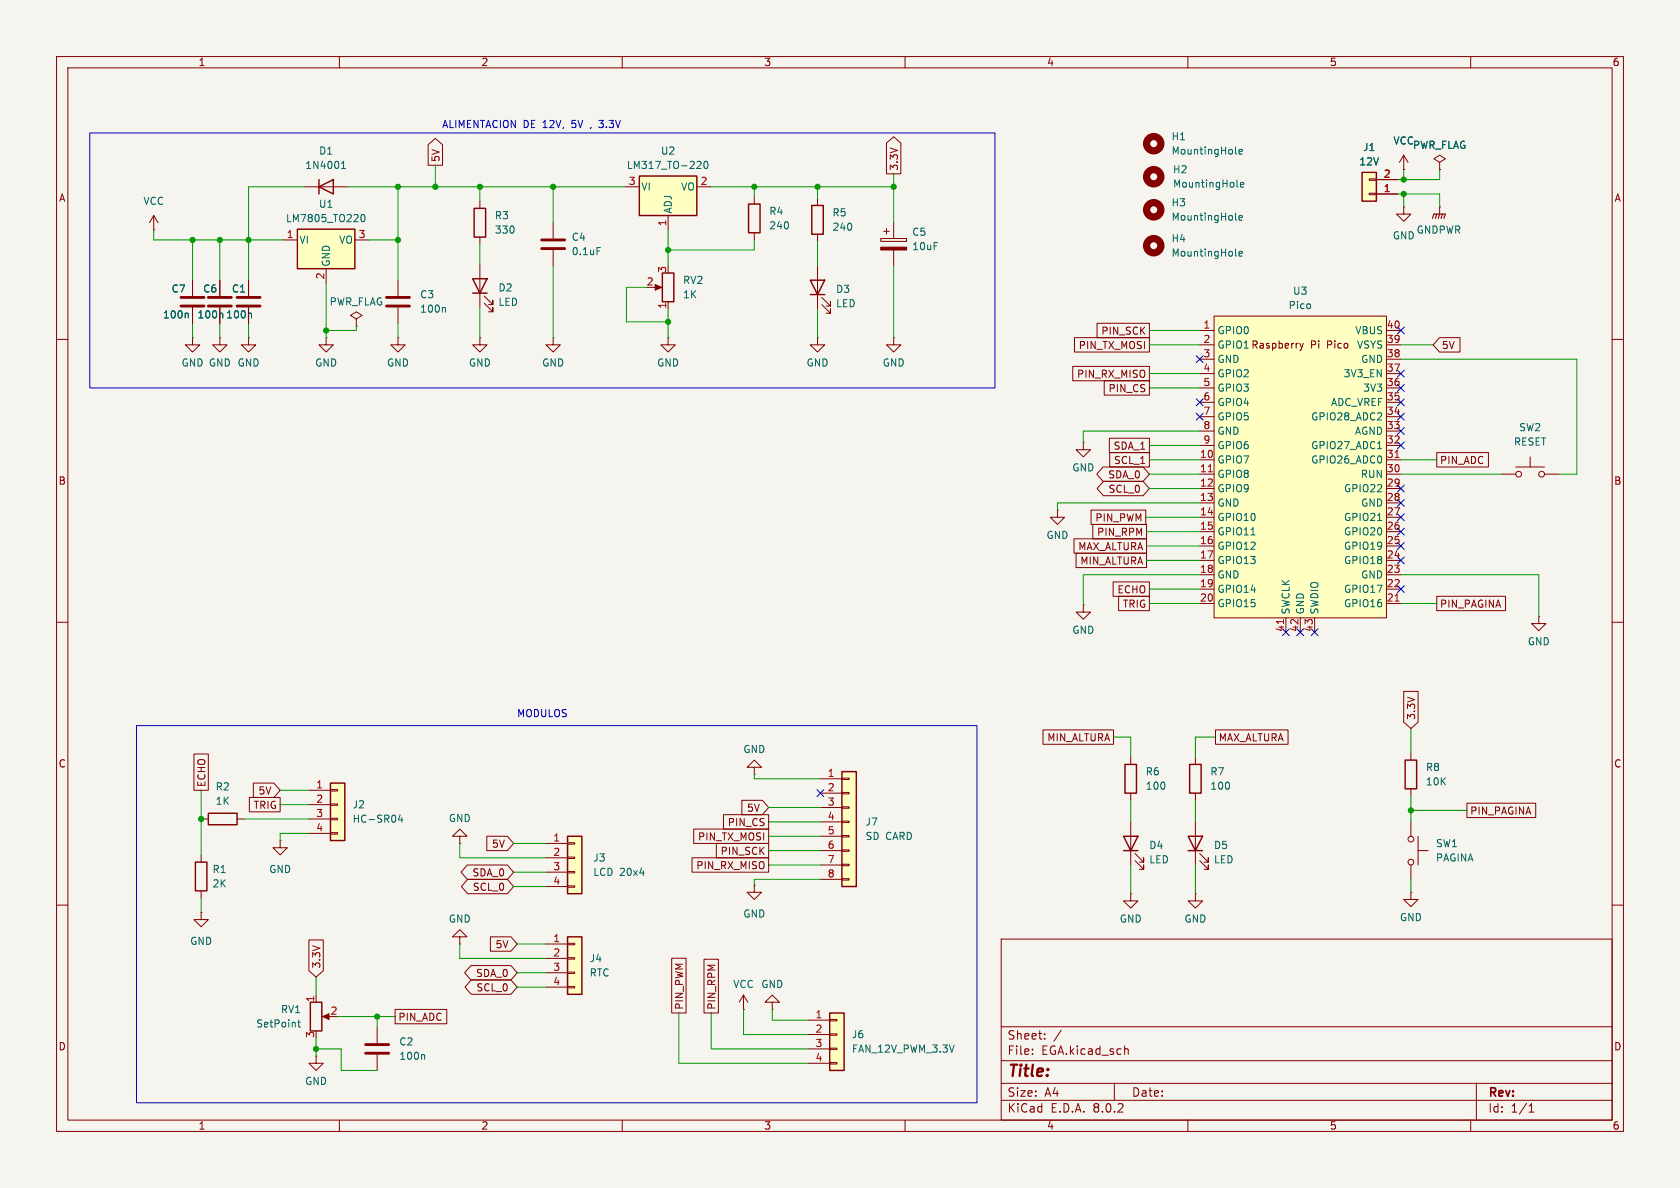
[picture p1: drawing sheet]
<svg xmlns="http://www.w3.org/2000/svg" width="297mm" height="210mm" viewBox="0 0 297 210" stroke-linecap="round" stroke-linejoin="round" font-family="sans-serif">
<path d="M0 0h297v210h-297z" fill="#f5f4ef" stroke="#f5f4ef" stroke-width=".18"/>
<g fill="none" stroke="#840000" stroke-width=".18">
<path d="M10 10h277v190h-277zM12 12h273v186h-273zM60 10v2M110 10v2M160 10v2M210 10v2M260 10v2M133.3 34.8v1.3M10 60h2M133.3 41.1v1.3M285 60h2M10 110h2"/>
<path d="M285 110h2M10 160h2M285 160h2M177 166h108v32h-108zM60 198v2M110 198v2M160 198v2M177 194.5h108M177 191.5h108M177 187.5h108M177 181.5h108M182.5 186.3v.1"/>
<path d="M182.5 185.5v.1M184.7 183.6v.1M184.7 182.8v.1M187.6 182.1l-1.3 2M197 191.5v3M198.9 185.5h.5l.1 .9M210 198v2M260 198v2M261 191.5v6.5M270.3 196.6h.9M270.3 195.5l.4-.4v1.5"/>
</g>
<path d="M132.3 36.1h2.1v5h-2.1z" fill="none" stroke="#840000" stroke-width=".25"/>
<path d="M113 31.1h10.2v7h-10.2z" fill="#ffffc2"/>
<path d="M83.8 36.8h2.1v5.1h-2.1zM113 31.1h10.2v7h-10.2zM83.6 49.3h2.5l-1.3 2.5zM83.6 51.8h2.5M210.3 135.1h2v5.1h-2zM198.6 147.8h2.6l-1.3 2.6zM198.6 150.4h2.6M210.1 147.8h2.5l-1.3 2.6zM210.1 150.4h2.5" fill="none" stroke="#840000" stroke-width=".25"/>
<g fill="none" stroke="#840000" stroke-width=".18">
<path d="M84.8 35.6v1.2M97.8 39.4v2.8M110.5 33h2.5M118.1 38.1v2.5M123.2 33h2.5M248.2 36.6v1.2h1.2l-1.2 1.3-1.3-1.3h1.3M248.2 36.6h.1M254.5 36.6h.1M254.5 36.6v1.2M84.8 59.7v1.3h1.3l-1.3 1.2-1.2-1.2h1.2M84.8 59.7h.1M84.8 41.9v1.3"/>
<path d="M84.8 46.7v7.7M85.6 53.6l1.5 1.5v-.7v.7h-.7M85.6 52.3l1.5 1.5v-.7v.7h-.7M97.8 59.7v1.3h1.3l-1.3 1.2-1.3-1.2h1.3M97.8 59.7h.1M97.8 44.2v2.8M272 109v1.2h1.3l-1.3 1.3-1.2-1.3h1.2M272 109h.1M211.3 133.9v1.2M199.9 145.3v7.6M200.7 152.1l1.5 1.6v-.8v.8h-.8M200.7 150.9l1.5 1.5v-.8v.8h-.8"/>
<path d="M211.3 140.2v1.3M211.3 145.3v7.6M212.1 152.1l1.5 1.6v-.8v.8h-.7M212.1 150.9l1.5 1.5v-.8v.8h-.7"/>
</g>
<path d="M123.4 28.5l.4 .1 .1 .3-.7 .9h.7M124.6 28.6l.1-.1a.68 .68 0 0 1 .5 .7 .68 .68 0 0 1-.5 .6l-.1-.1-.2-.4zM105.6 43.8h.6" fill="none" stroke="#006464" stroke-width=".18"/>
<path d="M253.2 38.6l.3-.8h2l-.2 .8M254 37.8l-.3 .8M254.5 37.8l-.2 .8M255 37.8l-.2 .8" fill="none" stroke="#840000" stroke-width=".2"/>
<path d="M95.8 43.9h4M95.8 42.4h4" fill="none" stroke="#840000" stroke-width=".51"/>
<path d="M214.6 55.9h30.5v53.3h-30.5z" fill="#ffffc2"/>
<g fill="none" stroke="#840000" stroke-width=".18">
<path d="M144.5 35.1v1.2M158 39.4v2.8M115.6 50.8h1M118.1 59.7v1.3h1.3l-1.3 1.2-1.3-1.2h1.3M118.1 59.7h.1M118.1 53.3v1.3M144.5 59.7v1.3h1.3l-1.3 1.2-1.2-1.2h1.2M144.5 59.7h.1M144.5 41.4v1.3M144.5 47v7.6M145.3 53.8l1.5 1.6v-.8v.8h-.8M145.3 52.6l1.5 1.5v-.8v.8h-.8"/>
<path d="M155.7 42.2h4.6v.5h-4.6zM156.2 40.9h1M156.7 40.4v1M158 59.7v1.3h1.3l-1.3 1.2-1.3-1.2h1.3M158 59.7h.1M158 44.2v2.8M212.1 58.4h2.5M214.6 55.9h30.5v53.3h-30.5zM245.1 58.4h2.5M191.5 78.2v1.3h1.3l-1.3 1.3-1.3-1.3h1.3M191.5 78.2h.1M212.1 61h2.5"/>
<path d="M212.1 63.5h2.5M212.1 78.7h2.5M212.1 76.2h2.5M212.1 73.7h2.5M212.1 71.1h2.5M212.1 68.6h2.5M212.1 66h2.5M229.8 60.7l.3 .8M230.1 61.5l-.3 .5M230.4 60.7l-.3 .8M245.1 61h2.5M245.1 63.5h2.5"/>
<path d="M245.1 78.7h2.5M245.1 76.2h2.5M245.1 73.7h2.5M245.1 71.1h2.5M245.1 68.6h2.5M245.1 66h2.5M212.1 81.3h2.5M212.1 83.8h2.5M212.1 86.4h2.5M212.1 88.9h2.5M212.1 91.4h2.5M212.1 94h2.5"/>
<path d="M212.1 96.5h2.5M212.1 99.1h2.5M245.1 81.3h2.5M245.1 83.8h2.5M245.1 86.4h2.5M245.1 88.9h2.5M245.1 91.4h2.5M245.1 94h2.5M245.1 96.5h2.5M245.1 99.1h2.5M265.4 83.8h2.6M268 82.6h5"/>
<path d="M270.5 80.8v1.8M273 83.8h2.6M191.5 106.9v1.3h1.3l-1.3 1.3-1.3-1.3h1.3M191.5 106.9h.1M212.1 101.6h2.5M212.1 104.1h2.5M212.1 106.7h2.5M227.3 109.2v2.6M229.9 109.2v2.6M232.4 109.2v2.6M245.1 101.6h2.5M245.1 104.1h2.5"/>
<path d="M245.1 106.7h2.5M199.9 133.9v1.2M199.9 158v1.3h1.3l-1.3 1.2-1.3-1.2h1.3M199.9 158h.1M199.9 140.2v1.3M249.4 157.7v1.3h1.3l-1.3 1.3-1.2-1.3h1.2M249.4 157.7h.1M249.4 145.3v2.5M249.4 152.9v2.5M250.7 150.4h1.8M250.7 147.8v5.1M136.5 177.2h1.3l-1.3-1.3-1.2 1.3h1.2v1.2"/>
<path d="M136.5 178.4h.1"/>
<circle cx="268.5" cy="83.8" r=".51"/>
<circle cx="272.5" cy="83.8" r=".51"/>
<circle cx="249.4" cy="152.4" r=".51"/>
<circle cx="249.4" cy="148.3" r=".51"/>
</g>
<path d="M213.6 83.4h.7M246.6 80.9h.7M226.9 109.5v.7M246.6 106.3h.7" fill="none" stroke="#a90000" stroke-width=".18"/>
<path d="M218.4 38.8l.2 .1M218.4 27.1l.2 .1M219 38.5l.6-.1v-.3h-.4l-.2 .2 .1 .6h.5M219 26.8l.6-.1v-.2l-.4-.1-.2 .2 .1 .6h.5M218.4 45.1l.2 .2M219 44.9l.6-.2v-.2l-.4-.1-.2 .2 .1 .6h.5M243.5 79.3h.8M221.2 94.6h.7M243.5 92h.8" fill="none" stroke="#006464" stroke-width=".18"/>
<path d="M143.5 36.3h2v5.1h-2zM117.1 48.3h2v5h-2zM143.3 49.5h2.5l-1.3 2.6zM143.3 52.1h2.5M198.9 135.1h2v5.1h-2z" fill="none" stroke="#840000" stroke-width=".25"/>
<g fill="#840000" stroke="#840000" stroke-width=".18">
<path d="M115.8 50.3l1.2 .5-1.2 .5z"/>
<path d="M155.7 43.7h4.6v.5h-4.6z"/>
</g>
<g fill="none" stroke="#840000" stroke-width="1.3">
<circle cx="204" cy="25.4" r="1.27"/>
<circle cx="204" cy="37.1" r="1.27"/>
<circle cx="204" cy="43.4" r="1.27"/>
</g>
<path d="M240.8 30.5h2.5v5.1h-2.5z" fill="#ffffc2"/>
<path d="M242.1 31.6h1.2v.3h-1.2zM242.1 34.2h1.2v.2h-1.2zM243.3 34.3h3.8M243.3 31.8h3.8M249.4 133.1v1.3M249.4 139.4v1.3" fill="none" stroke="#840000" stroke-width=".18"/>
<path d="M240.8 30.5h2.5v5.1h-2.5zM248.4 134.4h2v5h-2z" fill="none" stroke="#840000" stroke-width=".25"/>
<circle cx="204" cy="31.2" r="1.27" fill="none" stroke="#840000" stroke-width="1.3"/>
<path d="M218.7 32.9l.2 .2M219.3 32.7l.6-.2-.1-.2-.3-.1-.2 .2v.6h.5" fill="none" stroke="#006464" stroke-width=".18"/>
<path d="M148.8 136.4h2.6v20.3h-2.6z" fill="#ffffc2"/>
<g fill="none" stroke="#840000" stroke-width=".18">
<path d="M27.2 38.1l-.8 1.3M27.2 38.1v2.5M27.2 38.1l.7 1.3M53.8 33h7.7M248.2 30h.1M248.2 27.4l-.8 1.3M248.2 27.4v2.6M248.2 27.4l.7 1.3M254.5 28.7l1-.6-1-.7-1 .7 1 .6v1.3M254.5 30h.1M27.2 40.6h.1M43.9 59.7v1.3h1.3l-1.3 1.2-1.2-1.2h1.2"/>
<path d="M43.9 59.7h.1M70.4 59.7v1.3h1.2l-1.2 1.2-1.3-1.2h1.3M70.4 59.7h.1M70.4 49.5v2.8M70.4 54.4v2.8M186.9 90.2v1.2h1.3l-1.3 1.3-1.2-1.3h1.2M186.9 90.2h.1M145 137.7h3.8M148.8 137.5h1.3v.3h-1.3zM145 140.2h3.8M145 142.7h3.8M145 145.3h3.8"/>
<path d="M145 147.8h3.8M145 150.4h3.8M145 152.9h3.8M145 155.4h3.8M148.8 155.3h1.3v.3h-1.3zM148.8 152.8h1.3v.2h-1.3zM148.8 150.2h1.3v.3h-1.3zM148.8 147.7h1.3v.3h-1.3zM148.8 145.2h1.3v.2h-1.3zM148.8 142.6h1.3v.3h-1.3zM148.8 140.1h1.3v.2h-1.3zM211.3 158v1.3h1.3l-1.3 1.2-1.2-1.2h1.2"/>
<path d="M211.3 158h.1"/>
</g>
<path d="M56.4 33l2.5-1.2v2.5zM56.4 31.8v2.5M148.8 136.4h2.6v20.3h-2.6z" fill="none" stroke="#840000" stroke-width=".25"/>
<path d="M68.3 54.1h4.1M68.3 52.6h4.1" fill="none" stroke="#840000" stroke-width=".51"/>
<path d="M60.4 29.8h.7M60.4 28.9l.3-.4v1.3M78.6 54.3l.2 .2v.7" fill="none" stroke="#006464" stroke-width=".18"/>
<path d="M52.6 40.5h10.1v7h-10.1z" fill="#ffffc2"/>
<path d="M52.6 40.5h10.1v7h-10.1z" fill="none" stroke="#840000" stroke-width=".25"/>
<g fill="none" stroke="#840000" stroke-width=".18">
<path d="M34 59.7v1.3h1.3l-1.3 1.2-1.2-1.2h1.2M34 59.7h.1M34 49.5v2.8M34 54.4v2.8M38.9 59.7v1.3h1.2l-1.2 1.2-1.3-1.2h1.3M38.9 59.7h.1M38.9 49.5v2.8M38.9 54.4v2.8M43.9 49.5v2.8M43.9 54.4v2.8M50 42.4h2.6M57.7 59.7v1.3h1.2l-1.2 1.2-1.3-1.2h1.3"/>
<path d="M57.7 59.7h.1M57.7 47.5v2.5M62.7 42.4h2.6M63 56.4l1-.6-1-.7-1 .7 1 .6v1.3M63 57.7h.1"/>
</g>
<path d="M63.9 38l.2-.1a.68 .68 0 0 1 .4 .7 .68 .68 0 0 1-.4 .6l-.2-.1-.1-.4zM33.1 55.4l.2 .1v.7M39.2 55.4l.2 .1v.7M44.3 55.4l.2 .1v.7" fill="none" stroke="#006464" stroke-width=".18"/>
<path d="M32 54.1h4.1M32 52.6h4.1M36.8 54.1h4.1M36.8 52.6h4.1M41.9 54.1h4.1M41.9 52.6h4.1" fill="none" stroke="#840000" stroke-width=".51"/>
<path d="M58.4 138.4h2.6v10.2h-2.6z" fill="#ffffc2"/>
<g fill="none" stroke="#840000" stroke-width=".18">
<path d="M54.6 139.7h3.8M58.4 139.6h1.3v.2h-1.3zM35.6 144.8h1.2M35.6 151.1v1.3M35.6 157.5v1.3M41.9 144.8h1.3M49.5 148.6v1.3h1.3l-1.3 1.2-1.2-1.2h1.2M49.5 148.6h.1M54.6 142.2h3.8M54.6 144.8h3.8M54.6 147.3h3.8M58.4 147.2h1.3v.2h-1.3z"/>
<path d="M58.4 144.7h1.3v.2h-1.3zM58.4 142.1h1.3v.3h-1.3zM81.3 147.8h1.2l-1.2-1.2-1.3 1.2h1.3v1.3M81.3 149.1h.1M35.6 161.3v1.3h1.2l-1.2 1.2-1.3-1.2h1.3M35.6 161.3h.1M55.9 175.9v1.3M57.4 179.7h1"/>
</g>
<path d="M58.4 138.4h2.6v10.2h-2.6zM34.5 152.4h2.1v5.1h-2.1zM36.8 143.8h5.1v2h-5.1zM54.9 177.2h2v5h-2z" fill="none" stroke="#840000" stroke-width=".25"/>
<path d="M70.7 144l-.3 .9h.8M71 144.5v.9M52.6 180.7h.5M52.8 180.3v1.1l.3 .2" fill="none" stroke="#006464" stroke-width=".18"/>
<path d="M57 179.7l1.2-.5v1z" fill="#840000" stroke="#840000" stroke-width=".18"/>
<path d="M100.3 147.8h2.6v10.2h-2.6z" fill="#ffffc2"/>
<path d="M96.5 149.1h3.8M96.5 151.6h3.8M96.5 154.2h3.8M96.5 156.7h3.8M100.3 156.6h1.3v.2h-1.3zM100.3 154.1h1.3v.2h-1.3zM100.3 151.5h1.3v.3h-1.3zM100.3 149h1.3v.2h-1.3zM55.9 186.7v1.3h1.2l-1.2 1.2-1.3-1.2h1.3M55.9 186.7h.1" fill="none" stroke="#840000" stroke-width=".18"/>
<path d="M100.3 147.8h2.6v10.2h-2.6z" fill="none" stroke="#840000" stroke-width=".25"/>
<path d="M100.3 165.6h2.6v10.2h-2.6z" fill="#ffffc2"/>
<path d="M81.3 165.6h1.2l-1.2-1.3-1.3 1.3h1.3v1.3M81.3 166.9h.1M96.5 166.9h3.8M96.5 169.4h3.8M96.5 172h3.8M96.5 174.5h3.8M100.3 174.4h1.3v.2h-1.3zM100.3 171.8h1.3v.3h-1.3zM100.3 169.3h1.3v.2h-1.3zM100.3 166.8h1.3v.2h-1.3zM66.7 181.6v2.8M66.7 186.4v2.8" fill="none" stroke="#840000" stroke-width=".18"/>
<path d="M100.3 165.6h2.6v10.2h-2.6z" fill="none" stroke="#840000" stroke-width=".25"/>
<path d="M64.6 186.2h4.1M64.6 184.7h4.1" fill="none" stroke="#840000" stroke-width=".51"/>
<path d="M74.9 186.4l.2 .2v.7" fill="none" stroke="#006464" stroke-width=".18"/>
<path d="M146.7 179.1h2.5v10.1h-2.5z" fill="#ffffc2"/>
<g fill="none" stroke="#840000" stroke-width=".18">
<path d="M75.7 25.6l1.3-1.1 1.2 1.1v3.6h-2.5zM156.7 25.3l1.3-1.1 1.3 1.1v5.4h-2.6zM243.3 34.3h3.8M243.3 31.8h3.8M248.2 30h.1M254.5 30h.1M34 49.5v2.8M34 54.4v2.8M38.9 49.5v2.8M38.9 54.4v2.8M43.9 49.5v2.8M43.9 54.4v2.8"/>
<path d="M190 59.7h13.2v2.5h-13.2zM193.9 57.1h9.3v2.6h-9.3zM254.5 59.7h3.6v2.5h-3.6l-1.1-1.2zM189.6 64.8h13.6v2.5h-13.6zM195.2 67.3h8v2.6h-8zM196.1 77.5h7.1v2.5h-7.1zM189.9 95.2h12.8v2.6h-12.8zM190.2 97.8h12.5v2.5h-12.5zM192.9 90.2h9.7v2.5h-9.7zM193.2 92.7h9.5v2.6h-9.5zM195 82.5h7.1l1.1 1.3-1.1 1.3h-7.1l-1.1-1.3zM195.1 85.1h7l1.1 1.3-1.1 1.2h-7l-1.1-1.2z"/>
<path d="M196.2 80h7v2.6h-7zM254 80h9.1v2.6h-9.1zM196.8 102.9h6.4v2.5h-6.4zM197.8 105.4h5.4v2.6h-5.4zM254 105.4h12.2v2.6h-12.2zM34.3 133.3h2.5v6.4h-2.5zM44.8 138.4h3.6l1.1 1.3-1.1 1.3h-3.6zM133.3 135.6h1.3l-1.3-1.2-1.2 1.2h1.2v1.3M133.3 136.9h.1M184.4 129h12.4v2.6h-12.4zM214.9 129h12.8v2.6h-12.8zM248.2 122.2h2.5v5.5l-1.3 1.1-1.2-1.1z"/>
<path d="M44.1 141h5.4v2.5h-5.4zM82.6 152.9h7.1l1.1 1.3-1.1 1.2h-7.1l-1.1-1.2zM82.7 155.4h7l1.1 1.3-1.1 1.3h-7l-1.1-1.3zM86.1 147.8h3.6l1.1 1.3-1.1 1.3h-3.6zM122.3 151.6h13.6v2.6h-13.6zM122.6 146.6h13.3v2.5h-13.3zM126.6 149.1h9.3v2.5h-9.3zM127.9 144h8v2.6h-8zM131.1 141.5h3.7l1.1 1.2-1.1 1.3h-3.7zM133.3 156.5v1.2h1.3l-1.3 1.3-1.2-1.3h1.2M133.3 156.5h.1M259.3 142h12.2v2.5h-12.2z"/>
<path d="M54.6 166.2h2.6v5.4l-1.3 1.1-1.3-1.1zM69.8 178.4h9.2v2.6h-9.2zM83.2 170.7h7.1l1.1 1.3-1.1 1.2h-7.1l-1.1-1.2zM83.3 173.2h7l1.1 1.3-1.1 1.3h-7l-1.1-1.3zM86.7 165.6h3.6l1.1 1.3-1.1 1.2h-3.6zM118.7 169.4h2.6v9.7h-2.6zM124.5 169.6h2.5v9.5h-2.5zM131.4 178.4h.1M131.4 175.9l-.7 1.3M131.4 175.9v2.5M131.4 175.9l.8 1.3M142.9 180.3h3.8"/>
<path d="M142.9 182.9h3.8M142.9 185.4h3.8M142.9 188h3.8M146.7 187.8h1.3v.3h-1.3zM146.7 185.3h1.3v.2h-1.3zM146.7 182.8h1.3v.2h-1.3zM146.7 180.2h1.3v.3h-1.3z"/>
</g>
<path d="M146.7 179.1h2.5v10.1h-2.5z" fill="none" stroke="#840000" stroke-width=".25"/>
<path d="M33.1 55.4l.2 .1v.7M39.2 55.4l.2 .1v.7M44.3 55.4l.2 .1v.7M168.7 184.7l-.4 1.3" fill="none" stroke="#006464" stroke-width=".18"/>
<path d="M15.9 23.5h160v45.1h-160zM104.5 22.5l-.1 .2M105.9 21.3h.7M105.9 22.4l.1 .2M24.1 128.3h148.6v66.6h-148.6z" fill="none" stroke="#0000c2" stroke-width=".18"/>
<g fill="none" stroke="#009600" stroke-width=".18">
<path d="M53.8 33h-9.9v16.5M61.5 33h49M70.4 33v16.5M77 29.2v3.8M84.8 33v2.6M97.8 33v6.4M125.7 33h32.3M133.3 33v1.8M144.5 33v2.1M158 30.7v8.7M247.1 34.3h7.4v2.3M248.2 30v1.8"/>
<path d="M248.2 34.3v2.3M254.5 30v1.8h-7.4M27.2 40.6v1.8h22.8M34 42.4v7.1M34 57.2v2.5M38.9 42.4v7.1M38.9 57.2v2.5M43.9 57.2v2.5M57.7 50v9.7M63 57.7v.7h-5.3M65.3 42.4h5.1M70.4 57.2v2.5"/>
<path d="M84.8 43.2v3.5M84.8 54.4v5.3M97.8 47v12.7M114.3 50.8h-3.6v6.1h7.4M118.1 40.6v6.4M118.1 54.6v5.1M133.3 42.4v1.8h-15.2M144.5 42.7v4.3M144.5 54.6v5.1M158 47v12.7M203.2 58.4h8.9M203.2 66h8.9"/>
<path d="M203.2 68.6h8.9M203.2 61h8.9M203.2 78.7h8.9M212.1 76.2h-20.6v2M247.6 61h5.8M247.6 63.5h31.2v20.3h-3.2M202.6 91.4h9.5M202.7 96.5h9.4M202.7 94h9.4M202.7 99.1h9.4M203.2 83.8h8.9M203.2 86.4h8.9"/>
<path d="M203.2 81.3h8.9M212.1 88.9h-25.2v1.3M247.6 83.8h17.8M247.6 81.3h6.4M203.2 106.7h8.9M203.2 104.1h8.9M212.1 101.6h-20.6v5.3M247.6 101.6h24.4v7.4M247.6 106.7h6.4M35.6 139.7v11.4M49.5 139.7h5.1M133.3 136.9v.8h11.7"/>
<path d="M196.8 130.3h3.1v3.6M214.9 130.3h-3.6v3.6M249.4 128.8v4.3M35.6 158.8v2.5M43.2 144.8h11.4M49.5 142.2h5.1M54.6 147.3h-5.1v1.3M81.3 149.1v2.5h15.2M90.8 154.2h5.7M90.8 156.7h5.7M90.8 149.1h5.7M135.9 147.8h9.1"/>
<path d="M135.9 150.4h9.1M135.9 152.9h9.1M135.9 145.3h9.1M135.9 142.7h9.1M145 155.4h-11.7v1.1M199.9 141.5v3.8M199.9 152.9v5.1M211.3 141.5v3.8M211.3 152.9v5.1M249.4 143.3h9.9M249.4 140.7v4.6M249.4 155.4v2.3"/>
<path d="M55.9 172.7v3.2M59.7 179.7h10.1M66.7 179.7v1.9M81.3 166.9v2.5h15.2M91.4 166.9h5.1M91.4 172h5.1M91.4 174.5h5.1M120 179.1v8.9h22.9M125.7 179.1v6.3h17.2M131.4 178.4v4.5h11.5M136.5 178.4v1.9h6.4M55.9 185.4h4.4v3.8h6.4"/>
<path d="M55.9 183.5v3.2"/>
</g>
<g fill="none" stroke="#000084" stroke-width=".18">
<path d="M247 57.8l1.3 1.2M248.3 57.8l-1.3 1.2M211.5 73.1l1.2 1.2M211.5 62.9l1.2 1.2M211.5 70.5l1.2 1.2M212.7 73.1l-1.2 1.2M212.7 62.9l-1.2 1.2M212.7 70.5l-1.2 1.2M247 65.4l1.3 1.2M247 70.5l1.3 1.2M247 75.6l1.3 1.2M247 68l1.3 1.2"/>
<path d="M247 78.1l1.3 1.2M247 73.1l1.3 1.2M248.3 65.4l-1.3 1.2M248.3 70.5l-1.3 1.2M248.3 75.6l-1.3 1.2M248.3 68l-1.3 1.2M248.3 78.1l-1.3 1.2M248.3 73.1l-1.3 1.2M247 88.3l1.3 1.2M247 90.8l1.3 1.2M247 93.4l1.3 1.2M247 85.8l1.3 1.2"/>
<path d="M247 95.9l1.3 1.2M247 98.5l1.3 1.2M248.3 88.3l-1.3 1.2M248.3 90.8l-1.3 1.2M248.3 93.4l-1.3 1.2M248.3 85.8l-1.3 1.2M248.3 95.9l-1.3 1.2M248.3 98.5l-1.3 1.2M226.7 111.2l1.2 1.2M227.9 111.2l-1.2 1.2M229.3 111.2l1.2 1.2M230.5 111.2l-1.2 1.2"/>
<path d="M231.8 111.2l1.2 1.2M233 111.2l-1.2 1.2M247 103.5l1.3 1.2M248.3 103.5l-1.3 1.2M144.4 139.6l1.2 1.2M145.6 139.6l-1.2 1.2"/>
</g>
<g fill="#009600" stroke="#009600" stroke-width=".18">
<circle cx="248.2" cy="34.3" r=".46"/>
<circle cx="248.2" cy="31.8" r=".46"/>
<circle cx="77" cy="33" r=".46"/>
<circle cx="70.4" cy="33" r=".46"/>
<circle cx="70.4" cy="42.4" r=".46"/>
<circle cx="144.5" cy="33" r=".46"/>
<circle cx="133.3" cy="33" r=".46"/>
<circle cx="118.1" cy="56.9" r=".46"/>
<circle cx="97.8" cy="33" r=".46"/>
<circle cx="84.8" cy="33" r=".46"/>
<circle cx="118.1" cy="44.2" r=".46"/>
<circle cx="158" cy="33" r=".46"/>
<circle cx="249.4" cy="143.3" r=".46"/>
<circle cx="35.6" cy="144.8" r=".46"/>
<circle cx="66.7" cy="179.7" r=".46"/>
<circle cx="55.9" cy="185.4" r=".46"/>
<circle cx="34" cy="42.4" r=".46"/>
<circle cx="38.9" cy="42.4" r=".46"/>
<circle cx="43.9" cy="42.4" r=".46"/>
<circle cx="57.7" cy="58.4" r=".46"/>
</g>
<text font-size="2.8" fill="#840000" x="178" y="190.9">Title:</text>
<g font-size="2.1" fill="#840000">
<text x="178" y="184">Sheet:</text>
<text x="178" y="186.7">File:</text>
<text x="184.1" y="186.7">EGA.kicad_sch</text>
<text x="178" y="196.9">KiCad</text>
<text x="178" y="194.1">Size:</text>
<text x="184.7" y="194.1">A4</text>
<text x="185.7" y="196.9">E.D.A.</text>
<text x="193.3" y="196.9">8.0.2</text>
<text x="200" y="194.1">Date:</text>
<text x="263" y="194.3">Rev:</text>
<text x="263" y="196.9">Id:</text>
<text x="267.1" y="196.9">1/1</text>
</g>
<g font-size="1.8" fill="#840000">
<text x="35" y="11.9">1</text>
<text x="85" y="11.9">2</text>
<text x="135" y="11.9">3</text>
<text x="185" y="11.9">4</text>
<text x="235" y="11.9">5</text>
<text x="285" y="11.9">6</text>
<text x="77.9" y="28.7" transform="rotate(-90 77.9 28.7)">5V</text>
<text x="10.3" y="35.9">A</text>
<text x="158.9" y="30.3" transform="rotate(-90 158.9 30.3)">3.3V</text>
<text x="285.3" y="35.9">A</text>
<text x="194.6" y="59.4">PIN_SCK</text>
<text x="190.6" y="61.9">PIN_TX_MOSI</text>
<text x="231.7" y="61.8">Pi</text>
<text x="234.7" y="61.8">Pico</text>
<text x="254.8" y="61.9">5V</text>
<text x="190.3" y="67">PIN_RX_MISO</text>
<text x="195.9" y="69.5">PIN_CS</text>
<text x="196.8" y="79.7">SDA_1</text>
<text x="196.8" y="82.2">SCL_1</text>
<text x="254.5" y="82.2">PIN_ADC</text>
<text x="10.3" y="85.9">B</text>
<text x="195.8" y="84.8">SDA_0</text>
<text x="195.9" y="87.3">SCL_0</text>
<text x="285.3" y="85.9">B</text>
<text x="193.5" y="92.4">PIN_PWM</text>
<text x="193.8" y="94.9">PIN_RPM</text>
<text x="190.5" y="97.5">MAX_ALTURA</text>
<text x="190.9" y="100">MIN_ALTURA</text>
<text x="197.4" y="105.1">ECHO</text>
<text x="198.4" y="107.6">TRIG</text>
<text x="254.5" y="107.6">PIN_PAGINA</text>
<text x="185" y="131.3">MIN_ALTURA</text>
<text x="215.4" y="131.3">MAX_ALTURA</text>
<text x="250.4" y="127.3" transform="rotate(-90 250.4 127.3)">3.3V</text>
<text x="10.3" y="135.9">C</text>
<text x="285.3" y="135.9">C</text>
<text x="36.5" y="139.2" transform="rotate(-90 36.5 139.2)">ECHO</text>
<text x="44.7" y="143.2">TRIG</text>
<text x="45.6" y="140.7">5V</text>
<text x="132" y="143.7">5V</text>
<text x="123.3" y="148.8">PIN_TX_MOSI</text>
<text x="128.6" y="146.2">PIN_CS</text>
<text x="259.8" y="144.2">PIN_PAGINA</text>
<text x="83.4" y="155.1">SDA_0</text>
<text x="86.9" y="150.1">5V</text>
<text x="123" y="153.9">PIN_RX_MISO</text>
<text x="127.3" y="151.3">PIN_SCK</text>
<text x="83.5" y="157.7">SCL_0</text>
<text x="87.5" y="167.8">5V</text>
<text x="56.8" y="171.3" transform="rotate(-90 56.8 171.3)">3.3V</text>
<text x="84.1" y="172.9">SDA_0</text>
<text x="84.1" y="175.5">SCL_0</text>
<text x="121" y="178.6" transform="rotate(-90 121 178.6)">PIN_PWM</text>
<text x="126.7" y="178.6" transform="rotate(-90 126.7 178.6)">PIN_RPM</text>
<text x="10.3" y="185.9">D</text>
<text x="70.3" y="180.7">PIN_ADC</text>
<text x="285.3" y="185.9">D</text>
<text x="35" y="199.9">1</text>
<text x="85" y="199.9">2</text>
<text x="135" y="199.9">3</text>
<text x="185" y="199.9">4</text>
<text x="235" y="199.9">5</text>
<text x="285" y="199.9">6</text>
</g>
<g font-size="1.8" fill="#0000c2">
<text x="78.1" y="22.8">ALIMENTACION DE 12V,</text>
<text x="101.4" y="22.8">5V</text>
<text x="106.6" y="22.8">3.3V</text>
<text x="91.3" y="127">MODULOS</text>
</g>
<g font-size="1.8" fill="#006464">
<text x="56.3" y="27.5">D1</text>
<text x="116.7" y="27.5">U2</text>
<text x="207" y="25">H1</text>
<text x="207" y="27.5">MountingHole</text>
<text x="240.2" y="29.4">12V</text>
<text x="240.9" y="26.9">J1</text>
<text x="246.2" y="25.8">VCC</text>
<text x="249.7" y="26.5">PWR_FLAG</text>
<text x="53.9" y="30.1">1N4001</text>
<text x="110.7" y="30.1">LM317_TO-220</text>
<text x="113.3" y="33.9">VI</text>
<text x="120.3" y="33.9">VO</text>
<text x="207.3" y="30.8">H2</text>
<text x="207.3" y="33.4">MountingHole</text>
<text x="25.3" y="36.4">VCC</text>
<text x="50.5" y="39.5">LM7805_TO220</text>
<text x="56.3" y="36.9">U1</text>
<text x="87.4" y="39">R3</text>
<text x="87.4" y="41.5">330</text>
<text x="119" y="37.8" transform="rotate(-90 119 37.8)">ADJ</text>
<text x="135.9" y="38.2">R4</text>
<text x="135.9" y="40.7">240</text>
<text x="147.1" y="38.5">R5</text>
<text x="147.1" y="41">240</text>
<text x="161.2" y="41.9">C5</text>
<text x="207" y="36.7">H3</text>
<text x="207" y="39.2">MountingHole</text>
<text x="250.3" y="41.5">GNDPWR</text>
<text x="52.8" y="43.3">VI</text>
<text x="58.5" y="47.2" transform="rotate(-90 58.5 47.2)">GND</text>
<text x="59.9" y="43.3">VO</text>
<text x="101" y="42.8">C4</text>
<text x="101" y="45.3">0.1uF</text>
<text x="161.2" y="44.4">10uF</text>
<text x="207" y="43">H4</text>
<text x="207" y="45.6">MountingHole</text>
<text x="246.1" y="42.5">GND</text>
<text x="30.2" y="51.9">C7</text>
<text x="35.8" y="51.9">C6</text>
<text x="40.9" y="51.9">C1</text>
<text x="74.2" y="52.9">C3</text>
<text x="88" y="51.7">D2</text>
<text x="120.7" y="50.4">RV2</text>
<text x="120.7" y="52.9">1K</text>
<text x="147.7" y="52">D3</text>
<text x="228.5" y="52.3">U3</text>
<text x="28.7" y="56.5">100n</text>
<text x="34.8" y="56.5">100n</text>
<text x="39.9" y="56.5">100n</text>
<text x="58.2" y="54.2">PWR_FLAG</text>
<text x="74.2" y="55.5">100n</text>
<text x="88" y="54.3">LED</text>
<text x="147.7" y="54.5">LED</text>
<text x="215.1" y="59.3">GPIO0</text>
<text x="227.7" y="54.8">Pico</text>
<text x="239.5" y="59.3">VBUS</text>
<text x="32" y="65">GND GND GND</text>
<text x="55.6" y="65">GND</text>
<text x="68.3" y="65">GND</text>
<text x="82.8" y="65">GND</text>
<text x="95.8" y="65">GND</text>
<text x="116.1" y="65">GND</text>
<text x="142.5" y="65">GND</text>
<text x="156" y="65">GND</text>
<text x="215.1" y="61.8">GPIO1 Raspberry</text>
<text x="215.1" y="64.4">GND</text>
<text x="239.8" y="61.8">VSYS</text>
<text x="240.5" y="64.4">GND</text>
<text x="215.1" y="66.9">GPIO2</text>
<text x="215.1" y="69.4">GPIO3</text>
<text x="215.1" y="72">GPIO4</text>
<text x="235.2" y="72">ADC_VREF</text>
<text x="237.4" y="66.9">3V3_EN</text>
<text x="240.9" y="69.4">3V3</text>
<text x="215.1" y="74.5">GPIO5</text>
<text x="215.1" y="77.1">GND</text>
<text x="231.7" y="74.5">GPIO28_ADC2</text>
<text x="239.4" y="77.1">AGND</text>
<text x="268.5" y="76.4">SW2</text>
<text x="189.5" y="83.5">GND</text>
<text x="215.1" y="82.1">GPIO7</text>
<text x="215.1" y="79.6">GPIO6</text>
<text x="231.7" y="82.1">GPIO26_ADC0</text>
<text x="231.7" y="79.6">GPIO27_ADC1</text>
<text x="267.5" y="79">RESET</text>
<text x="215.1" y="84.7">GPIO8</text>
<text x="215.1" y="87.2">GPIO9</text>
<text x="215.1" y="89.8">GND</text>
<text x="237.5" y="87.2">GPIO22</text>
<text x="240.5" y="84.7">RUN</text>
<text x="240.5" y="89.8">GND</text>
<text x="184.9" y="95.5">GND</text>
<text x="215.1" y="92.3">GPIO10</text>
<text x="215.1" y="94.8">GPIO11</text>
<text x="237.5" y="94.8">GPIO20</text>
<text x="237.5" y="92.3">GPIO21</text>
<text x="215.1" y="97.4">GPIO12</text>
<text x="215.1" y="99.9">GPIO13</text>
<text x="237.5" y="99.9">GPIO18</text>
<text x="237.5" y="97.4">GPIO19</text>
<text x="215.1" y="102.5">GND</text>
<text x="215.1" y="105">GPIO14</text>
<text x="215.1" y="107.5">GPIO15</text>
<text x="237.5" y="107.5">GPIO16</text>
<text x="237.5" y="105">GPIO17</text>
<text x="240.5" y="102.5">GND</text>
<text x="189.5" y="112.2">GND</text>
<text x="228.2" y="108.7" transform="rotate(-90 228.2 108.7)">SWCLK</text>
<text x="230.7" y="108.7" transform="rotate(-90 230.7 108.7)">GND</text>
<text x="233.3" y="108.7" transform="rotate(-90 233.3 108.7)">SWDIO</text>
<text x="270" y="114.3">GND</text>
<text x="131.3" y="133.3">GND</text>
<text x="202.4" y="137.3">R6</text>
<text x="213.9" y="137.3">R7</text>
<text x="252" y="136.5">R8</text>
<text x="38" y="139.9">R2</text>
<text x="38" y="142.5">1K</text>
<text x="62.2" y="143.1">J2</text>
<text x="202.4" y="139.8">100</text>
<text x="213.9" y="139.8">100</text>
<text x="252" y="139">10K</text>
<text x="62.2" y="145.6">HC-SR04</text>
<text x="79.2" y="145.5">GND</text>
<text x="152.9" y="146.2">J7</text>
<text x="152.9" y="148.7">SD CARD</text>
<text x="253.8" y="150">SW1</text>
<text x="37.5" y="154.5">R1</text>
<text x="47.5" y="154.5">GND</text>
<text x="104.8" y="152.5">J3</text>
<text x="104.8" y="155">LCD 20x4</text>
<text x="203.1" y="150.3">D4</text>
<text x="203.1" y="152.8">LED</text>
<text x="214.5" y="150.3">D5</text>
<text x="214.5" y="152.8">LED</text>
<text x="253.8" y="152.5">PAGINA</text>
<text x="37.5" y="157.1">2K</text>
<text x="33.5" y="167.2">GND</text>
<text x="79.2" y="163.3">GND</text>
<text x="131.3" y="162.4">GND</text>
<text x="197.9" y="163.3">GND</text>
<text x="209.3" y="163.3">GND</text>
<text x="247.4" y="163">GND</text>
<text x="104.1" y="170.3">J4</text>
<text x="104.1" y="172.8">RTC</text>
<text x="49.6" y="179.3">RV1</text>
<text x="129.5" y="174.9">VCC GND</text>
<text x="45.2" y="181.8">SetPoint</text>
<text x="70.5" y="185">C2</text>
<text x="150.5" y="183.7">J6</text>
<text x="53.8" y="192">GND</text>
<text x="70.5" y="187.6">100n</text>
<text x="150.5" y="186.3">FAN_12V_PWM_3.3V</text>
</g>
<g font-size="1.8" fill="#a90000">
<text x="111.1" y="32.8">3</text>
<text x="123.8" y="32.8">2</text>
<text x="244.5" y="34">1</text>
<text x="244.5" y="31.5">2</text>
<text x="117.9" y="40.1" transform="rotate(-90 117.9 40.1)">1</text>
<text x="50.6" y="42.2">1</text>
<text x="63.3" y="42.2">3</text>
<text x="57.4" y="49.5" transform="rotate(-90 57.4 49.5)">2</text>
<text x="114.2" y="50.5">2</text>
<text x="117.9" y="48.3" transform="rotate(-90 117.9 48.3)">3</text>
<text x="117.9" y="54.7" transform="rotate(-90 117.9 54.7)">1</text>
<text x="212.7" y="58.2">1</text>
<text x="245.1" y="58.2">40</text>
<text x="212.7" y="60.7">2</text>
<text x="212.7" y="63.2">3</text>
<text x="212.7" y="65.8">4</text>
<text x="245.1" y="65.8">37</text>
<text x="245.1" y="63.2">38</text>
<text x="245.1" y="60.7">39</text>
<text x="212.7" y="68.3">5</text>
<text x="212.7" y="70.9">6</text>
<text x="245.1" y="70.9">35</text>
<text x="245.1" y="68.3">36</text>
<text x="212.7" y="73.4">7</text>
<text x="212.7" y="75.9">8</text>
<text x="245.1" y="75.9">33</text>
<text x="245.1" y="73.4">34</text>
<text x="212" y="81">10</text>
<text x="212" y="83.6">11</text>
<text x="212.7" y="78.5">9</text>
<text x="245.1" y="83.6">30</text>
<text x="245.1" y="81">31</text>
<text x="245.1" y="78.5">32</text>
<text x="212" y="86.1">12</text>
<text x="212" y="88.6">13</text>
<text x="245.1" y="88.6">28</text>
<text x="245.1" y="86.1">29</text>
<text x="212" y="91.2">14</text>
<text x="212" y="93.7">15</text>
<text x="245.1" y="93.7">26</text>
<text x="245.1" y="91.2">27</text>
<text x="212" y="96.3">16</text>
<text x="212" y="98.8">17</text>
<text x="212" y="101.3">18</text>
<text x="245.1" y="101.3">23</text>
<text x="245.1" y="98.8">24</text>
<text x="245.1" y="96.3">25</text>
<text x="212" y="103.9">19</text>
<text x="212" y="106.4">20</text>
<text x="245.1" y="106.4">21</text>
<text x="245.1" y="103.9">22</text>
<text x="227.1" y="111.8" transform="rotate(-90 227.1 111.8)">41</text>
<text x="229.6" y="111.8" transform="rotate(-90 229.6 111.8)">42</text>
<text x="232.2" y="111.8" transform="rotate(-90 232.2 111.8)">43</text>
<text x="146.2" y="137.4">1</text>
<text x="55.8" y="139.4">1</text>
<text x="55.8" y="142">2</text>
<text x="146.2" y="140">2</text>
<text x="146.2" y="142.5">3</text>
<text x="55.8" y="144.5">3</text>
<text x="55.8" y="147.1">4</text>
<text x="97.7" y="148.8">1</text>
<text x="146.2" y="145">4</text>
<text x="146.2" y="147.6">5</text>
<text x="97.7" y="151.4">2</text>
<text x="97.7" y="153.9">3</text>
<text x="146.2" y="150.1">6</text>
<text x="146.2" y="152.7">7</text>
<text x="146.2" y="155.2">8</text>
<text x="97.7" y="156.5">4</text>
<text x="97.7" y="166.6">1</text>
<text x="97.7" y="169.2">2</text>
<text x="97.7" y="171.7">3</text>
<text x="55.6" y="177.2" transform="rotate(-90 55.6 177.2)">1</text>
<text x="58.3" y="179.5">2</text>
<text x="97.7" y="174.2">4</text>
<text x="55.6" y="183.6" transform="rotate(-90 55.6 183.6)">3</text>
<text x="144.1" y="180.1">1</text>
<text x="144.1" y="182.6">2</text>
<text x="144.1" y="185.2">3</text>
<text x="144.1" y="187.7">4</text>
</g>
</svg>
